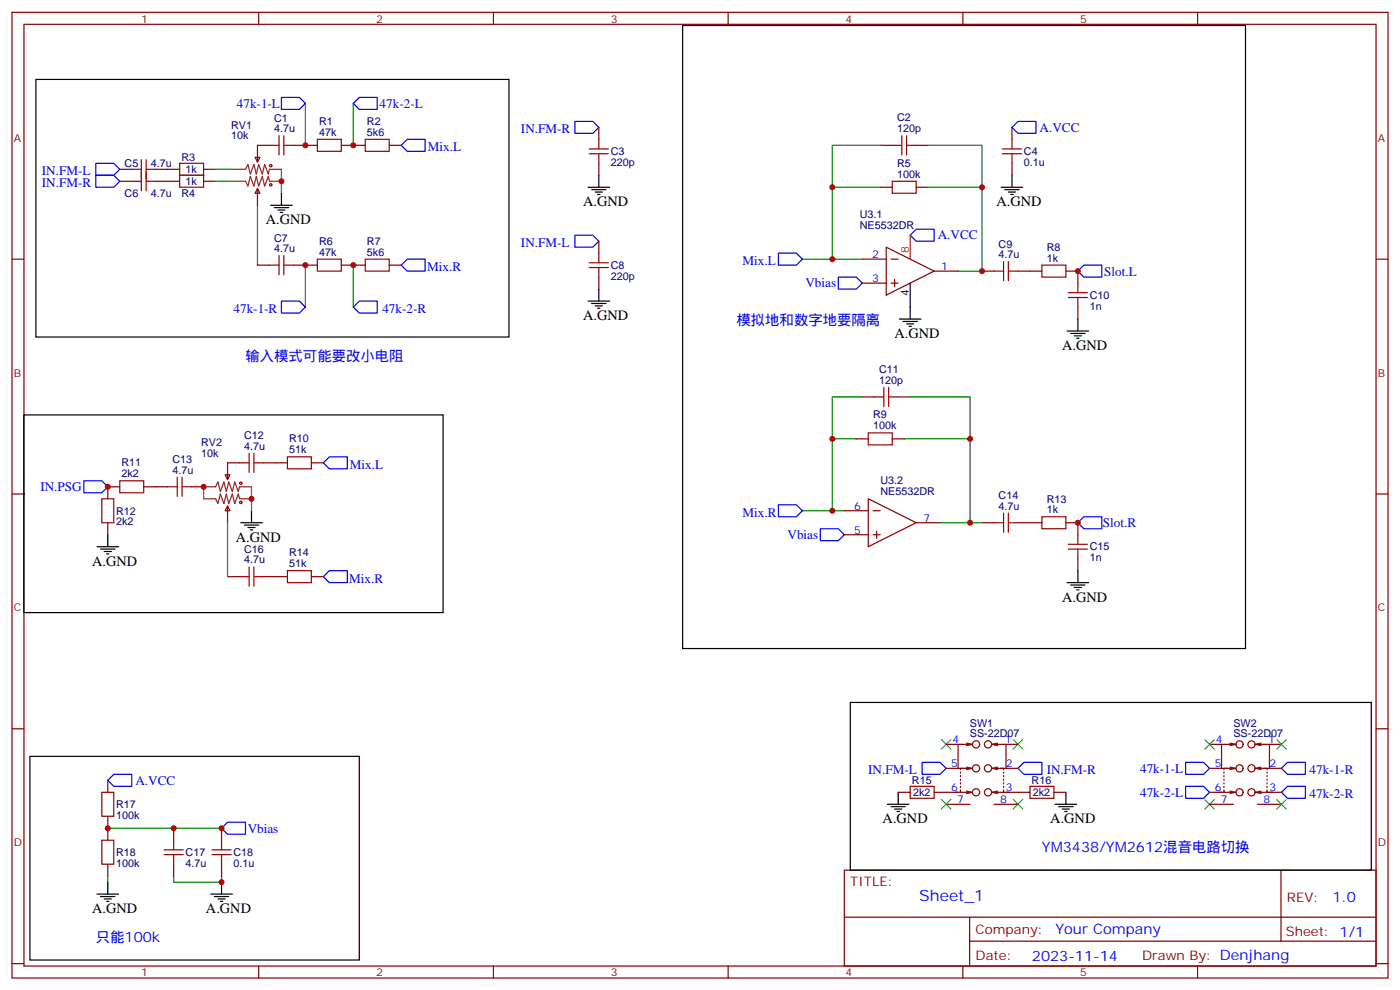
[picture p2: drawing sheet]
<svg xmlns="http://www.w3.org/2000/svg" width="412mm" height="292mm" viewBox="0 0 412 292" stroke-linecap="round" stroke-linejoin="round" font-family="sans-serif">
<g fill="none" stroke="#870000" stroke-width=".35">
<path d="M3.5 3.6h405.4v284.4h-405.4zM7.1 7.2h398.2v277.2h-398.2zM76.2 3.6v3.6M145.3 3.6v3.6M214.5 3.6v3.6M283.6 3.6v3.6M352.8 3.6v3.6M176.4 37.5v3.5M298.1 37.5v3.5M35.3 49.8h3.5M35.3 53.4h3.5M45.9 49.8h7"/>
<path d="M45.9 53.4h7M60 49.8h3.5M60 53.4h3.5M75.1 46.3h1.5l-.8 1.4zM75.8 55.5l.8 1.4h-1.5zM75.8 55.5v4.9M79.4 42.8h-3.6v4.9M86.4 42.8h7.1M100.5 42.8h7.1M114.7 42.8h3.5M176.4 48.1v3.5M259.3 42.8h3.5"/>
<path d="M259.3 55.1h3.5M269.9 42.8h3.5M269.9 55.1h3.5M298.1 48.1v3.5M3.5 76.3h3.6M75.8 78.1h3.6M86.4 78.1h7.1M100.5 78.1h7.1M114.7 78.1h3.5M176.4 71v3.5M254 76.3h7.1M261.1 72.8l14.1 7-14.1 7.1z"/>
<path d="M262.5 76.3h2.1M275.2 79.8h7M289.3 79.8h3.5M299.9 79.8h7M314 79.8h3.5v3.6M405.3 76.3h3.6M176.4 81.6v3.5M254 83.4h7.1M262.5 83.4h2.1M263.5 82.3v2.1M317.5 90.4v3.5M254 116.9h3.5"/>
<path d="M264.6 116.9h3.5M66.3 139.8h1.4l-.7 1.4zM70.6 136.3h-3.6v4.9M77.6 136.3h7.1M91.7 136.3h3.5M252.2 129.2h3.6M262.8 129.2h3.5M3.5 145.5h3.6M31.7 153.9v3.5M35.3 143.3h-3.6v3.6M42.3 143.3h7.1M56.4 143.3h3.6"/>
<path d="M67 149l.7 1.4h-1.4zM67 149v4.9M248.7 150.4h7.1M248.7 157.4h7.1M255.8 146.9l14.1 7-14.1 7.1zM257.2 150.4h2.1M257.2 157.4h2.1M258.2 156.4v2.1M269.9 153.9h7M289.3 153.9h3.5M299.9 153.9h7M314 153.9h3.5v3.5"/>
<path d="M405.3 145.5h3.6M67 169.8h3.6M77.6 169.8h7.1M91.7 169.8h3.5M317.5 164.5v3.5M3.5 214.6h3.6M278.7 219.2h3.5M284.7 218.8l1.8 .4M286.5 219.2h-4.3v7M286.5 219.2l-1.8 .3M292.1 219.2h4.2v7M292.1 219.2l1.8 .3"/>
<path d="M293.9 218.8l-1.8 .4M296.3 219.2h3.6M356.3 219.2h3.5M362.3 218.8l1.8 .4M364.1 219.2h-4.3v7M364.1 219.2l-1.8 .3M369.7 219.2h4.2v7M369.7 219.2l1.8 .3M371.5 218.8l-1.8 .4M373.9 219.2h3.6M405.3 214.6h3.6M31.7 229.8v3.5"/>
<path d="M264.6 233.3h3.5M275.2 233.3h7.9M278.7 226.2h5.3M278.7 236.8h7.1M282.9 232.6v.7h2.9M282.9 227.3v.3M282.9 228.4v.3M282.9 229.4v.4M282.9 230.5v.3M282.9 231.5v.4M284.7 232.9l1.8 .4-1.8 .3M284.7 225.9l1.8 .3-1.8 .4"/>
<path d="M285.8 226.2h-2.9v.4M292.1 226.2l1.8 .4M292.1 233.3l1.8 .3M292.8 226.2h2.8v.4M292.8 236.8h7.1M293.9 225.9l-1.8 .3M293.9 232.9l-1.8 .4M294.6 226.2h5.3M295.5 233.3h7.9M295.6 232.6v.7h-2.8M295.6 227.3v.3M295.6 228.4v.3"/>
<path d="M295.6 229.4v.4M295.6 230.5v.3M295.6 231.5v.4M310.4 233.3h3.6M356.3 226.2h5.3M356.3 233.3h4.4M356.3 236.8h7.1M360.5 232.6v.7h2.9M360.5 227.3v.3M360.5 228.4v.3M360.5 229.4v.4M360.5 230.5v.3"/>
<path d="M360.5 231.5v.4M362.3 232.9l1.8 .4-1.8 .3M362.3 225.9l1.8 .3-1.8 .4M363.4 226.2h-2.9v.4M369.7 226.2l1.8 .4M369.7 233.3l1.8 .3M370.4 226.2h2.8v.4M370.4 236.8h7.1M371.5 225.9l-1.8 .3M371.5 232.9l-1.8 .4M372.2 226.2h5.3M373.1 233.3h4.4"/>
<path d="M373.2 232.6v.7h-2.8M373.2 227.3v.3M373.2 228.4v.3M373.2 229.4v.4M373.2 230.5v.3M373.2 231.5v.4M31.7 240.3v7.1M31.7 254.5v3.5M51.2 243.9v3.5M51.2 254.5v3.5M65.3 243.9v3.5M65.3 254.5v3.5"/>
<path d="M248.7 256.2h156.6v28.2h-156.6zM377.3 256.2v20.9M248.7 270.1h156.5M285.6 277.1h119.6M285.6 270.1v14.1M3.5 283.7h3.6M76.2 284.4v3.6M145.3 284.4v3.6M214.5 284.4v3.6M283.6 284.4v3.6M352.8 284.4v3.6M405.3 283.7h3.6"/>
<circle cx="287.5" cy="219.2" r="1.06"/>
<circle cx="291" cy="219.2" r="1.06"/>
<circle cx="365.1" cy="219.2" r="1.06"/>
<circle cx="368.7" cy="219.2" r="1.06"/>
<circle cx="287.5" cy="226.2" r="1.06"/>
<circle cx="287.5" cy="233.3" r="1.06"/>
<circle cx="291" cy="233.3" r="1.06"/>
<circle cx="291" cy="226.2" r="1.06"/>
<circle cx="365.1" cy="226.2" r="1.06"/>
<circle cx="365.1" cy="233.3" r="1.06"/>
<circle cx="368.7" cy="233.3" r="1.06"/>
<circle cx="368.7" cy="226.2" r="1.06"/>
</g>
<g fill="none" stroke="#008700" stroke-width=".35">
<path d="M90 30.4v12.4M104.1 30.4v12.4M63.5 49.8h5.3M63.5 53.4h5.3M82.9 49.8v7.1M259.3 55.1h-14.1v21.2M259.3 42.8h-14.1v12.3M273.4 55.1h15.9v24.7h-7.1M273.4 42.8h15.9v12.3M75.8 60.4v17.7M90 78.1v12.3M104.1 78.1v12.3"/>
<path d="M236.4 76.3h17.6M254 116.9h-8.8v12.3M268.1 116.9h17.7v12.3M252.2 129.2h-7v21.2M266.3 129.2h19.5v24.7h-8.9M60 143.3v3.6M67 153.9v15.9M74.1 143.3v7.1M236.4 150.4h12.3M285.8 153.9h3.5M31.7 243.9h33.6M31.7 258v1.8"/>
<path d="M51.2 258v1.8h14.1v-1.8"/>
</g>
<g fill="none" stroke="#a10000" stroke-width=".35">
<path d="M82.2 40v5.6M83.6 40v5.6M265.6 40v5.6M267.1 40v5.6M38.8 49.8h2.8M38.8 53.4h2.8M41.6 47v9.2M43 49.8h2.9M43 47v9.2M43 53.4h2.9M52.9 48.1h7.1v3.5h-7.1zM52.9 51.6h7.1v3.5h-7.1z"/>
<path d="M79.4 42.8h2.8M83.6 42.8h2.8M93.5 41h7v3.6h-7zM107.6 41h7.1v3.6h-7.1zM173.6 45.3h5.6M173.6 43.9h5.6M176.4 41v2.9M176.4 45.3v2.8M262.8 53.4h7.1v3.5h-7.1zM262.8 42.8h2.8M267.1 42.8h2.8M295.3 45.3h5.6"/>
<path d="M295.3 43.9h5.6M298.1 41v2.9M298.1 45.3v2.8M79.4 78.1h2.8M82.2 75.2v5.7M83.6 75.2v5.7M83.6 78.1h2.8M93.5 76.3h7v3.5h-7zM107.6 76.3h7.1v3.5h-7.1zM173.6 78.8h5.6M173.6 77.4h5.6M176.4 74.5v2.9"/>
<path d="M176.4 78.8v2.8M292.8 79.8h2.8M295.6 77v5.7M297 77v5.7M297 79.8h2.9M306.9 78.1h7.1v3.5h-7.1zM314.7 87.6h5.6M314.7 86.2h5.6M317.5 83.4v2.8M317.5 87.6v2.8M257.5 116.9h2.8M260.3 114.1v5.6"/>
<path d="M261.8 116.9h2.8M261.8 114.1v5.6M70.6 136.3h2.8M73.4 133.5v5.6M74.8 136.3h2.8M74.8 133.5v5.6M84.7 134.5h7v3.5h-7zM255.8 127.5h7v3.5h-7zM30 146.9h3.5v7h-3.5zM35.3 141.6h7v3.5h-7zM49.4 143.3h2.8M52.2 140.5v5.7"/>
<path d="M53.6 143.3h2.8M53.6 140.5v5.7M292.8 153.9h2.8M295.6 151.1v5.6M297 153.9h2.9M297 151.1v5.6M306.9 152.2h7.1v3.5h-7.1zM317.5 157.4v2.9M70.6 169.8h2.8M73.4 167v5.6M74.8 167v5.6M74.8 169.8h2.8"/>
<path d="M84.7 168h7v3.6h-7zM314.7 161.7h5.6M314.7 160.3h5.6M317.5 161.7v2.8M30 233.3h3.5v7h-3.5zM268.1 231.5h7.1v3.6h-7.1zM303.4 231.5h7v3.6h-7zM30 247.4h3.5v7.1h-3.5zM48.3 251.6h5.7M48.3 250.2h5.7M51.2 247.4v2.8M51.2 251.6v2.9"/>
<path d="M62.4 251.6h5.7M62.4 250.2h5.7M65.3 247.4v2.8M65.3 251.6v2.9"/>
<circle cx="79.7" cy="54.4" r=".35"/>
<circle cx="79.7" cy="48.8" r=".35"/>
<circle cx="70.9" cy="142.3" r=".35"/>
<circle cx="70.9" cy="147.9" r=".35"/>
</g>
<g fill="none" stroke="#00f" stroke-width=".35">
<path d="M82.9 28.7h5.3l1.8 1.7-1.8 1.8h-5.3zM104.1 30.4l1.7-1.7h5.3v3.5h-5.3zM169.3 35.7h5.3l1.8 1.8-1.8 1.8h-5.3zM298.1 37.5l1.8-1.8h5.3v3.6h-5.3zM28.2 48.1h5.3l1.8 1.7-1.8 1.8h-5.3zM28.2 51.6h5.3l1.8 1.8-1.8 1.7h-5.3zM119.9 41h5.3v3.6h-5.3l-1.7-1.8zM119.9 76.3h5.3v3.5h-5.3l-1.7-1.7zM169.3 69.3h5.3l1.8 1.7-1.8 1.8h-5.3zM229.3 74.5h5.3l1.8 1.8-1.8 1.8h-5.3zM268.1 69.3l1.8-1.8h5.3v3.5h-5.3zM317.5 79.8l1.8-1.7h5.3v3.5h-5.3z"/>
<path d="M82.9 88.7h5.3l1.8 1.7-1.8 1.8h-5.3zM104.1 90.4l1.7-1.7h5.3v3.5h-5.3zM246.9 81.6h5.3l1.8 1.8-1.8 1.7h-5.3zM95.2 136.3l1.8-1.8h5.3v3.5h-5.3zM24.7 141.6h5.3l1.7 1.7-1.7 1.8h-5.3zM229.3 148.6h5.3l1.8 1.8-1.8 1.8h-5.3zM241.7 155.7h5.2l1.8 1.7-1.8 1.8h-5.2zM317.5 153.9l1.8-1.7h5.3v3.5h-5.3zM97 168h5.3v3.6h-5.3l-1.8-1.8zM31.7 229.8l1.8-1.8h5.3v3.5h-5.3zM271.6 224.5h5.3l1.8 1.7-1.8 1.8h-5.3zM299.9 226.2l1.7-1.7h5.3v3.5h-5.3z"/>
<path d="M349.2 231.5h5.3l1.8 1.8-1.8 1.8h-5.3zM349.2 224.5h5.3l1.8 1.7-1.8 1.8h-5.3zM377.5 226.2l1.7-1.7h5.3v3.5h-5.3zM379.2 231.5h5.3v3.6h-5.3l-1.7-1.8zM67 242.1h5.3v3.5h-5.3l-1.7-1.7z"/>
</g>
<g fill="none" stroke="#000" stroke-width=".35">
<path d="M201.1 7.5h165.8v183.5h-165.8zM10.6 23.4h139.3v75.8h-139.3zM82.9 56.9v3.5M173.2 55.1h6.4M174.3 55.8h4.2M175.3 56.6h2.1M176 57.3h.7M176.4 51.6v3.5M294.9 55.1h6.4M296 55.8h4.2M297 56.6h2.2M297.7 57.3h.7"/>
<path d="M298.1 51.6v3.5M79.7 60.4h6.4M80.8 61.1h4.2M81.8 61.8h2.2M82.5 62.5h.8M173.2 88.7h6.4M174.3 89.4h4.2M175.3 90.1h2.1M176 90.8h.7M176.4 85.1v3.6M264.9 93.9h6.4M266 94.7h4.2"/>
<path d="M267.1 95.4h2.1M267.8 96.1h.7M268.1 83.4v10.5M314.3 97.5h6.4M315.4 98.2h4.2M316.4 98.9h2.2M317.1 99.6h.8M317.5 93.9v3.6M7.1 122.2h123.4v58.2h-123.4zM31.7 157.4v3.6M70.9 153.9h6.4M72 154.6h4.2"/>
<path d="M73 155.3h2.1M73.7 156h.7M74.1 150.4v3.5M28.6 161h6.3M29.6 161.7h4.3M30.7 162.4h2.1M31.4 163.1h.7M314.3 171.6h6.4M315.4 172.3h4.2M316.4 173h2.2M317.1 173.7h.8M317.5 168v3.6"/>
<path d="M250.5 206.8h153.4v49.4h-153.4zM8.8 222.7h97v60h-97zM261.4 236.8h6.4M262.5 237.5h4.2M263.5 238.2h2.1M264.2 238.9h.7M264.6 233.3v3.5M310.8 236.8h6.3M311.9 237.5h4.2M312.9 238.2h2.1M313.6 238.9h.7M314 233.3v3.5"/>
<path d="M31.7 259.8v3.5M65.3 259.8v3.5M28.6 263.3h6.3M29.6 264h4.3M30.7 264.7h2.1M31.4 265.4h.7M62.1 263.3h6.3M63.1 264h4.3M64.2 264.7h2.1M64.9 265.4h.7"/>
</g>
<g fill="none" stroke="#3c3" stroke-width=".35">
<path d="M277.3 217.8l2.8 2.8M280.1 217.8l-2.8 2.8M298.4 217.8l2.9 2.8M301.3 217.8l-2.9 2.8M354.9 217.8l2.8 2.8M357.7 217.8l-2.8 2.8M376.1 217.8l2.8 2.8M378.9 217.8l-2.8 2.8M277.3 235.4l2.8 2.8M280.1 235.4l-2.8 2.8M298.4 235.4l2.9 2.8M301.3 235.4l-2.9 2.8"/>
<path d="M354.9 235.4l2.8 2.8M357.7 235.4l-2.8 2.8M376.1 235.4l2.8 2.8M378.9 235.4l-2.8 2.8"/>
</g>
<path d="M68.8 49.8h3.5l.7-1.4 .7 2.9 1.1-2.9 .7 2.9 .7-2.9 1.1 2.9 .7-2.9 1 2.9 .4-1.5h3.5M68.8 53.4h3.5l.7 1.4 .7-2.8 1.1 2.8 .7-2.8 .7 2.8 1.1-2.8 .7 2.8 1-2.8 .4 1.4h3.5M60 143.3h3.5l.7-1.4 .7 2.8 1.1-2.8 .7 2.8 .7-2.8 1 2.8 .7-2.8 1.1 2.8 .4-1.4h3.5M60 146.9h3.5l.7 1.4 .7-2.8 1.1 2.8 .7-2.8 .7 2.8 1-2.8 .7 2.8 1.1-2.8 .4 1.4h3.5" fill="none" stroke="#8c2424" stroke-width=".35"/>
<path d="M268.1 69.3v7" fill="none" stroke="#f00" stroke-width=".35"/>
<g fill="#c00">
<circle cx="285.8" cy="153.9" r=".88"/>
<circle cx="289.3" cy="79.8" r=".88"/>
<circle cx="245.2" cy="76.3" r=".88"/>
<circle cx="245.2" cy="55.1" r=".88"/>
<circle cx="289.3" cy="55.1" r=".88"/>
<circle cx="245.2" cy="150.4" r=".88"/>
<circle cx="245.2" cy="129.2" r=".88"/>
<circle cx="285.8" cy="129.2" r=".88"/>
<circle cx="74.1" cy="146.9" r=".88"/>
<circle cx="31.8" cy="143.3" r=".88"/>
<circle cx="60" cy="143.3" r=".88"/>
<circle cx="65.3" cy="243.9" r=".88"/>
<circle cx="65.3" cy="259.8" r=".88"/>
<circle cx="31.8" cy="243.9" r=".88"/>
<circle cx="90" cy="78.1" r=".88"/>
<circle cx="90" cy="42.8" r=".88"/>
<circle cx="104.1" cy="42.8" r=".88"/>
<circle cx="104.1" cy="78.1" r=".88"/>
<circle cx="82.9" cy="53.4" r=".88"/>
<circle cx="51.2" cy="243.9" r=".88"/>
<circle cx="317.5" cy="79.8" r=".88"/>
<circle cx="317.5" cy="153.9" r=".88"/>
</g>
<text font-size="4.6" fill="#00f" x="270.8" y="265.3">Sheet_1</text>
<g font-size="4.2">
<text x="171.8" y="60.8">A.GND</text>
<text x="293.5" y="60.8">A.GND</text>
<text x="78.3" y="66.1">A.GND</text>
<text x="171.8" y="94.3">A.GND</text>
<text x="263.5" y="99.6">A.GND</text>
<text x="312.9" y="103.1">A.GND</text>
<text x="69.5" y="159.6">A.GND</text>
<text x="27.2" y="166.6">A.GND</text>
<text x="312.9" y="177.2">A.GND</text>
<text x="260" y="242.5">A.GND</text>
<text x="309.4" y="242.5">A.GND</text>
<text x="27.2" y="268.9">A.GND</text>
<text x="60.7" y="268.9">A.GND</text>
</g>
<g font-size="4.2" fill="#00f">
<text x="217" y="95.7">模拟地和数字地要隔离</text>
<text x="72.3" y="106.3">输入模式可能要改小电阻</text>
<text x="306.9" y="250.9">YM3438/YM2612混音电路切换</text>
<text x="392.5" y="265.5">1.0</text>
<text x="310.9" y="275">Your Company</text>
<text x="28.2" y="277.4">只能100k</text>
<text x="304" y="282.9">2023-11-14</text>
</g>
<g font-size="3.9" fill="#00f">
<text x="69.8" y="31.7">47k-1-L</text>
<text x="111.8" y="31.7">47k-2-L</text>
<text x="153.5" y="39.3">IN.FM-R</text>
<text x="306.2" y="38.8">A.VCC</text>
<text x="126" y="44.6">Mix.L</text>
<text x="12.3" y="51.6">IN.FM-L</text>
<text x="12.3" y="55.1">IN.FM-R</text>
<text x="276.2" y="70.5">A.VCC</text>
<text x="153.5" y="72.8">IN.FM-L</text>
<text x="125.8" y="79.8">Mix.R</text>
<text x="218.7" y="78.1">Mix.L</text>
<text x="325.3" y="81.1">Slot.L</text>
<text x="237.3" y="84.6">Vbias</text>
<text x="68.8" y="92.2">47k-1-R</text>
<text x="112.6" y="92.2">47k-2-R</text>
<text x="103.1" y="138">Mix.L</text>
<text x="11.9" y="144.6">IN.PSG</text>
<text x="218.7" y="152.2">Mix.R</text>
<text x="324.9" y="155.2">Slot.R</text>
<text x="232" y="158.7">Vbias</text>
<text x="102.9" y="171.6">Mix.R</text>
<text x="335.9" y="227.5">47k-1-L</text>
<text x="39.9" y="231">A.VCC</text>
<text x="255.8" y="228">IN.FM-L</text>
<text x="308.3" y="228">IN.FM-R</text>
<text x="385.8" y="228">47k-1-R</text>
<text x="335.9" y="234.5">47k-2-L</text>
<text x="385.8" y="235.1">47k-2-R</text>
<text x="73" y="245.1">Vbias</text>
</g>
<g font-size="3.9" fill="#800">
<text x="250.5" y="260.8">TITLE:</text>
<text x="379.1" y="265.5">REV:</text>
<text x="287.4" y="275">Company:</text>
<text x="378.7" y="275.6">Sheet: 1/1</text>
<text x="287.4" y="282.7">Date:</text>
<text x="336.4" y="282.8">Drawn By: Denjhang</text>
</g>
<g font-size="3.2" fill="#800">
<text x="41.6" y="6.6">1</text>
<text x="110.8" y="6.6">2</text>
<text x="179.9" y="6.6">3</text>
<text x="249.1" y="6.6">4</text>
<text x="318.2" y="6.6">5</text>
<text x="4.1" y="41.7">A</text>
<text x="405.9" y="41.7">A</text>
<text x="4.1" y="110.9">B</text>
<text x="405.9" y="110.9">B</text>
<text x="4.1" y="180">C</text>
<text x="405.9" y="180">C</text>
<text x="4.1" y="249.2">D</text>
<text x="405.9" y="249.2">D</text>
<text x="41.6" y="287.4">1</text>
<text x="110.8" y="287.4">2</text>
<text x="179.9" y="287.4">3</text>
<text x="249.1" y="287.4">4</text>
<text x="318.2" y="287.4">5</text>
</g>
<g font-size="3.2" fill="#000080">
<text x="80.7" y="35.9">C1</text>
<text x="264.2" y="35.7">C2</text>
<text x="68.1" y="41">10k</text>
<text x="68.1" y="37.9">RV1</text>
<text x="80.7" y="38.9">4.7u</text>
<text x="94" y="40">47k</text>
<text x="94" y="36.8">R1</text>
<text x="108.1" y="40">5k6</text>
<text x="108.1" y="36.8">R2</text>
<text x="264.2" y="38.9">120p</text>
<text x="53.4" y="47.5">R3</text>
<text x="179.9" y="45.7">C3</text>
<text x="301.6" y="45.7">C4</text>
<text x="36.7" y="49.2">C5</text>
<text x="44.4" y="49.2">4.7u</text>
<text x="54.7" y="51">1k</text>
<text x="179.9" y="48.8">220p</text>
<text x="264.2" y="52.3">100k</text>
<text x="264.2" y="49.1">R5</text>
<text x="301.6" y="48.9">0.1u</text>
<text x="36.7" y="58.1">C6</text>
<text x="44.4" y="58.1">4.7u</text>
<text x="53.4" y="58.1">R4</text>
<text x="54.7" y="54.5">1k</text>
<text x="253.3" y="64.3">U3.1</text>
<text x="80.7" y="71.2">C7</text>
<text x="253.3" y="67.5">NE5532DR</text>
<text x="80.7" y="74.2">4.7u</text>
<text x="94" y="75.2">47k</text>
<text x="94" y="72.1">R6</text>
<text x="108.1" y="75.2">5k6</text>
<text x="108.1" y="72.1">R7</text>
<text x="294.2" y="76">4.7u</text>
<text x="294.2" y="72.9">C9</text>
<text x="308.3" y="77">1k</text>
<text x="308.3" y="73.9">R8</text>
<text x="179.9" y="82.4">220p</text>
<text x="179.9" y="79.2">C8</text>
<text x="321" y="88">C10</text>
<text x="321" y="91.2">1n</text>
<text x="259" y="113">120p</text>
<text x="259" y="109.8">C11</text>
<text x="257.2" y="123.2">R9</text>
<text x="59.3" y="131.4">RV2</text>
<text x="71.9" y="129.4">C12</text>
<text x="85.2" y="130.3">R10</text>
<text x="257.2" y="126.4">100k</text>
<text x="35.8" y="137.3">R11</text>
<text x="50.8" y="136.3">C13</text>
<text x="59.3" y="134.5">10k</text>
<text x="71.9" y="132.4">4.7u</text>
<text x="85.2" y="133.5">51k</text>
<text x="35.8" y="140.5">2k2</text>
<text x="50.8" y="139.5">4.7u</text>
<text x="259.3" y="142.5">U3.2</text>
<text x="259.3" y="145.6">NE5532DR</text>
<text x="294.2" y="147">C14</text>
<text x="308.3" y="148">R13</text>
<text x="34.2" y="154.7">2k2</text>
<text x="34.2" y="151.5">R12</text>
<text x="294.2" y="150">4.7u</text>
<text x="308.3" y="151.1">1k</text>
<text x="71.9" y="165.9">4.7u</text>
<text x="71.9" y="162.9">C16</text>
<text x="85.2" y="167">51k</text>
<text x="85.2" y="163.8">R14</text>
<text x="321" y="165.3">1n</text>
<text x="321" y="162.1">C15</text>
<text x="285.7" y="214">SW1</text>
<text x="363.3" y="214">SW2</text>
<text x="285.7" y="217.1">SS-22D07</text>
<text x="363.3" y="217.1">SS-22D07</text>
<text x="268.6" y="230.9">R15</text>
<text x="303.9" y="230.9">R16</text>
<text x="34.2" y="238">R17</text>
<text x="269" y="234.4">2k2</text>
<text x="304.3" y="234.4">2k2</text>
<text x="34.2" y="241.2">100k</text>
<text x="34.2" y="255.3">100k</text>
<text x="34.2" y="252.1">R18</text>
<text x="54.7" y="255.3">4.7u</text>
<text x="54.7" y="252.1">C17</text>
<text x="68.8" y="255.3">0.1u</text>
<text x="68.8" y="252.1">C18</text>
</g>
<g font-size="3.2" fill="#00f">
<text x="256.9" y="76">2</text>
<text x="256.9" y="83">3</text>
<text x="277.3" y="79.5">1</text>
<text x="251.6" y="150">6</text>
<text x="272" y="153.6">7</text>
<text x="251.6" y="157.1">5</text>
<text x="280.6" y="218.8">4</text>
<text x="296" y="218.8">1</text>
<text x="358.2" y="218.8">4</text>
<text x="373.6" y="218.8">1</text>
<text x="280.2" y="225.9">5</text>
<text x="296.3" y="225.9">2</text>
<text x="357.8" y="225.9">5</text>
<text x="373.9" y="225.9">2</text>
<text x="280.2" y="232.9">6</text>
<text x="296.3" y="232.9">3</text>
<text x="357.8" y="232.9">6</text>
<text x="373.9" y="232.9">3</text>
<text x="282" y="236.5">7</text>
<text x="294.6" y="236.5">8</text>
<text x="359.6" y="236.5">7</text>
<text x="372.2" y="236.5">8</text>
</g>
<text font-size="3.2" fill="#f00" x="267.8" y="74.5" transform="rotate(-90 267.8 74.5)">8</text>
<text font-size="3.2" x="267.8" y="87.1" transform="rotate(-90 267.8 87.1)">4</text>
</svg>
